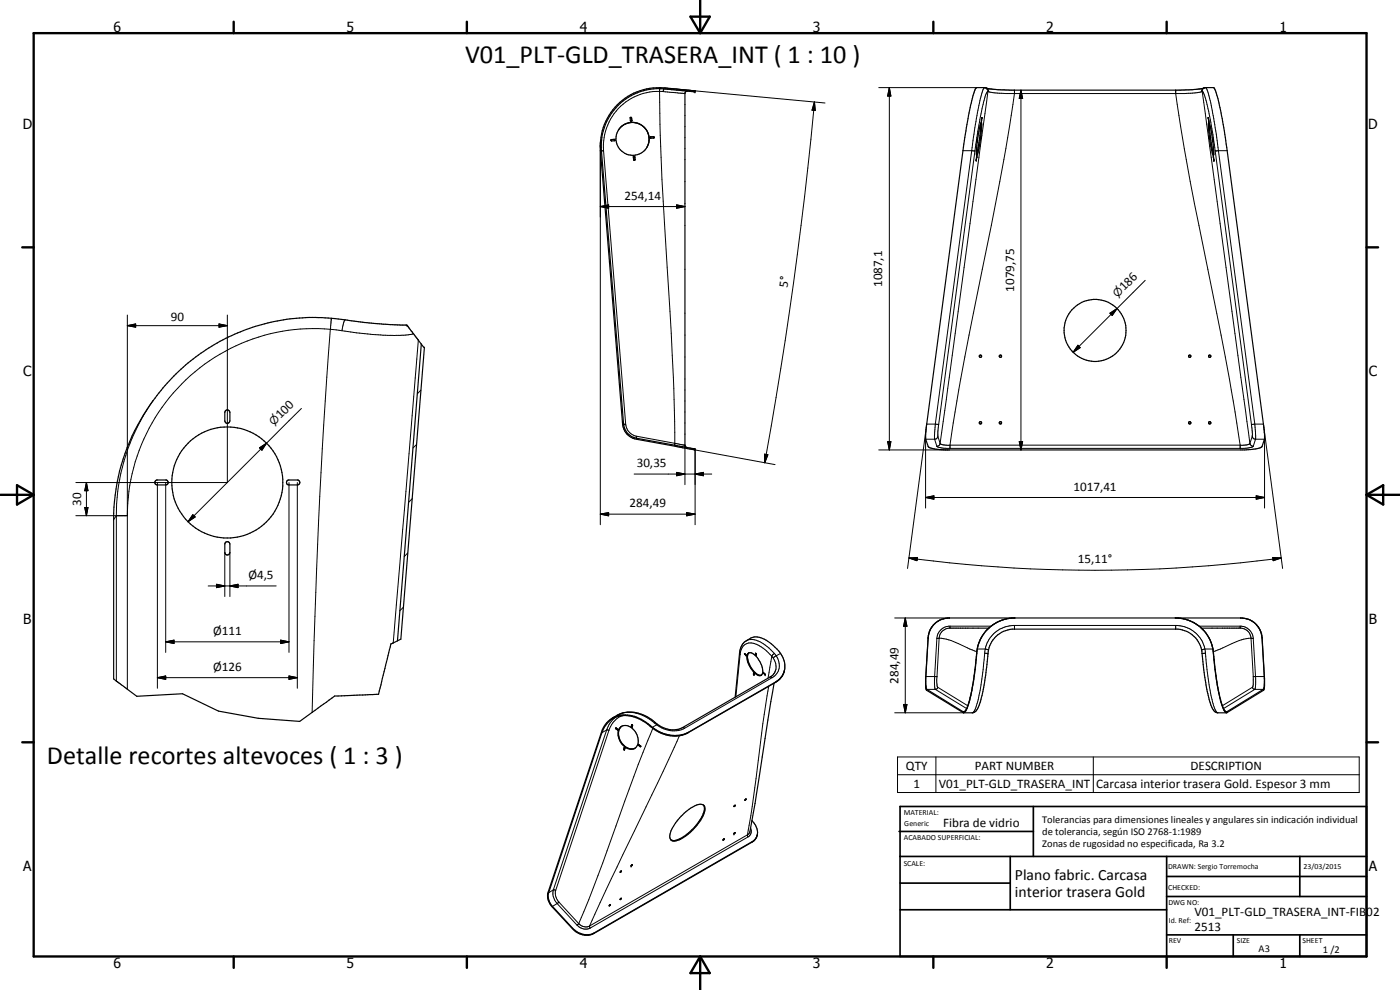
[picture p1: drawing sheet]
<svg xmlns="http://www.w3.org/2000/svg" width="420mm" height="297mm" viewBox="0 0 420 297" stroke-linecap="round" stroke-linejoin="round" font-family="sans-serif">
<g fill="none" stroke="#000" stroke-width=".35">
<path d="M187.7 37.2a5 5 0 0 0-1 8.2 5 5 0 0 0 7.9-2.3M188 37.1a5 5 0 0 1 6.8 4.9M188.2 37l-1.6 .9-1 1.2M188.5 36.9a5 5 0 0 1 6.1 6.4M189.1 35.3l.1 1h.4M189.2 35.3h-.1M189.3 35.2l.2 .1M189.3 35.2l-.2 .1M189.5 35.3l.1 1M206.3 27.3l-1.4-.1a52.5 52.5 0 0 0-9.8-.4 17.3 17.3 0 0 0-14.6 18.4l6.6 82.1a4.7 4.7 0 0 0 3.9 4.2l15 2.7M294.3 37l-.3 4.2-1 5.1M294.5 36.8l-.4 1-.8 4.3-.3 4.2"/>
<path d="M294.5 36.7l.1 1.1-.3 3.7M294.5 36.7v.1M294.6 35.5l-.1 .9M294.7 35.5l-.2 .8M294.7 35.4l-.1 .1M294.7 35.3v.2M296.2 26.5h.1M361.2 26.5h-.1M361.2 26.5l-3.4 .4-3.5 .2h-51.3l-3.5-.2-3.3-.4M361.2 26.5l3-.2a16.9 16.9 0 0 1 2.1 6.8l1.9 11.1 11.2 85.6a5.9 5.9 0 0 1-.8 4.4l-1.8 .5-3.2 .3h-89.9a9.6 9.6 0 0 1-5.1-1l-.1-.1a5.4 5.4 0 0 1-.7-3.7l11.3-86a89.7 89.7 0 0 1 3.6-17.4l.4-.5h2.4l.7 .2M361.4 26.4h-.1M362.6 35.3l.2 1"/>
<path d="M362.6 35.3l.1 1.1M362.7 36.7h.1M362.7 36.7v1.3l.3 3.3M362.7 36.4h.1M362.8 36.7l.6 2.1 .7 4.1 .2 2.4-.2 1.4-.6-1.9-.5-3.5M363 37a43.3 43.3 0 0 0 1.3 9.3M183.5 41.9v.4l1-.1M184.3 41.8l.2 .1M184.3 41.8l.2 .2M184.3 41.8l-.8 .1M184.5 41.9v.3M184.5 42v.2"/>
<path d="M190.1 47v1h.4M190.1 47l.4 .1v.9M190.1 47l.4 .2M190.6 47.9l-.1 .1M194.3 43.8l-.2 .4M194.8 42.2l-.1 .6M196 41.1h.2M196 41.1l-.9 .1M196.1 41l-.9 .1v.3h1.1M196.2 41.1h.1M196.2 41l.1 .1M196.2 41.1l.1 .3"/>
<path d="M196.3 41.3v.1M293 47.9l-.1 .2 .1-.1M293.1 47l-.1 .9zM293.3 41.8l-.1 .5zM294.3 41.5l-.8 4.3-.4 .9-.1-.4M294.3 41.1h.2l-.2 .4zM362.8 41.1h.1M362.8 41.1l.2 .4v-.2M362.9 41.1h.1M362.9 41.1l.1 .2M364 42.3h.1M364 42.3l-.1-.5 .2 .5"/>
<path d="M364.1 42.3h.1M364.1 47l.1 .2zM364.2 47.2l.1 .9M52.2 112.8a61.7 61.7 0 0 1 13.8-10.4l7.1-3.2 7.3-2.3a63 63 0 0 1 26.5-.5l8.1 .9 7.1 .2 5.3 6.7-7.1 87.6-3 1.4-3.7 15.1-13.2 .5-10.5 7.7-12.4-1-11.9-2.1-10.8-5.2-13.7 .7-7-5.2v-49.6a61.3 61.3 0 0 1 18.1-41.3zM126.4 103.3l-7.1 89M293.9 106.7l.5-.1 .2 .4-.5 .2zM356.9 106.6l.5 .1-.2 .5-.5-.2zM362.8 106.6h.4l.2 .4a.35 .35 0 0 1-.5 .2 .35 .35 0 0 1-.1-.6zM67.7 123.2a.76 .76 0 0 1 .8-.1 .76 .76 0 0 1 .5 .6v2.5a.76 .76 0 0 1-.8 .8 .76 .76 0 0 1-.7-.8v-2.5zM205.9 134.2l-.3-.4 .1-106.1a2.65 2.65 0 0 1 2.4-.2l.5 .1v-.3l-5.2-.5a24.3 24.3 0 0 0-13.2 1.1 17.6 17.6 0 0 0-10 17.3l6.6 82.1a5 5 0 0 0 4.2 4.5l17.5 3.2 .1-.3M205.9 134.2h.3M206 134.2l2.6 .5"/>
<path d="M208.6 134.7h.1M356.8 126.6l.4-.1a.34 .34 0 0 1 .2 .5 .34 .34 0 0 1-.5 .1 .34 .34 0 0 1-.1-.5zM46.7 144.2l.3-.2h2.9a.75 .75 0 0 1 .6 .9 .75 .75 0 0 1-.8 .6h-2.5a.73 .73 0 0 1-.7-.4 .73 .73 0 0 1 .2-.9zM86.2 144.2l.3-.2h2.9a.75 .75 0 0 1 .6 .9 .75 .75 0 0 1-.8 .6h-2.5a.73 .73 0 0 1-.7-.4 .73 .73 0 0 1 .2-.9zM67.7 162.7a.8 .8 0 0 1 1.3 .5v2.6a.76 .76 0 0 1-.8 .7 .76 .76 0 0 1-.7-.7v-2.6zM223.4 196.1l.5 .7M223.5 196.1l.5 .7M223.5 196.1h-.1M223.9 196.8h.1M224.6 196a5.6 5.6 0 0 0 2 5.8l1.2 .8h.7M224.6 196a2.85 2.85 0 0 0 0 3.2 5.2 5.2 0 0 0 3.5 3.5l.4-.1M224.6 196a1.93 1.93 0 0 1 2.4 1l.5 .7a5 5 0 0 1 1.1 4.7l-.1 .2"/>
<path d="M224.7 195.9l-.1 .1M226.9 196.1v.5M226.9 196.1l-.2-.1 .2 .7M226.9 196.1v.4M226.9 196.6v.1M278.5 191.4l-.7 12.1 .3 3.3 10.9 6.7a1.6 1.6 0 0 0 1.4-1.5l1.3-4.9M278.7 190.2l-.2 1.2M278.8 190.2l-.3 1.2M279.1 189.1l-.2 .5M279.1 189.1l-.4 1.1M279.4 188.5l-.3 .6M280.1 187.6l-.7 .9"/>
<path d="M281 186.7l-.9 .9M281.5 186.4l-.5 .3M283.2 185.7l-1.7 .7M283.7 185.5l-1.7 .6M284.3 185.5h-.6M284.9 185.4l88.1 .1M284.9 185.4l-.6 .1M285.1 188.5h11.6M292.9 198l-.7 5.7a25.7 25.7 0 0 1-2.6 10l-.3 .2M293.1 197l-.2 1M293.1 196l-1.3 10.4M293.3 194.7l-.2 1.3"/>
<path d="M293.7 193.3l-.4 1.4M293.8 192.8l-.2 .5M293.8 192.8l-.5 1.9M294.2 191.9l-.4 .9M294.6 191.1l-.2 .4M295.5 189.8l-1.3 2.1M296.1 189.1l-.3 .3M296.5 188.7l-1.6 1.9M297.2 188l-.8 .7M297.2 188l-.3 .4M298 187.5l-.8 .5M299.3 186.7l-2.1 1.3"/>
<path d="M301.1 185.9l-1.9 .8M302.1 185.7l-.5 .1M302.1 185.7l-1 .2M304 185.4l-1.9 .3M304.1 185.4l-2 .3M353.2 185.4l1 .1M354.2 185.5l1.5 .3M354.2 185.5l2.9 .8M357.1 186.3l2.6 1.4M357.5 186.5l1.7 1M359.3 187.5l.4 .2M359.7 187.7l.4 .3"/>
<path d="M360.1 188l2.3 2.6M360.5 188.4l1.9 2.2M360.6 188.5h11.6M362.4 190.6l1.3 2.7M362.9 191.5l1.1 3.2M363.9 194.2l.1 .5M364 194.7l.2 1.3M364 194.7a65.4 65.4 0 0 0 3.2 18.3l.8 .9M364.3 197l.8 6.7a29.6 29.6 0 0 0 2.5 9.5l.6 .3 11-6.7 .3-1.9M372.3 185.4l.6 .1M372.9 185.5l1.9 .3M374.7 185.8l2.1 1.3"/>
<path d="M376.3 186.7l.5 .4M376.8 187.1l1.4 2 .5 1.7M376.8 187.1l1.4 2 .6 2.3 .7 12.2v2.3l-.2 1.2-11.1 6.8h-2.9a4.3 4.3 0 0 1-2.3-3.6 113.7 113.7 0 0 1-2.5-15.9 8 8 0 0 0-7-5.6h-49.7a8.3 8.3 0 0 0-7.4 8.9 54.6 54.6 0 0 1-2.8 14.6l-.7 1.1-.9 .5h-2.9l-11.1-6.8-.2-3.5 .7-12.2M378.7 191.4l.8 12.6M184.9 218.4v.3l.4 .3 .2-.1M184.9 218.4l.6 .5M186.2 218.2a3 3 0 0 1 4.5 1.3 3.4 3.4 0 0 1-.4 5.1 4 4 0 0 1-4.7-3.5l-.1-1.6zM186.6 217.9a3.7 3.7 0 0 0 .2 5.2l1.7 1.4 1.4 .2M189.6 217.4l-.2 .5 .2 .3M189.6 217.4h.1M189.6 218.2h.1M189.7 217.4l.1 .1"/>
<path d="M189.7 217.4v.7M189.7 218.1v.1M189.8 217.5v.1M189.8 217.6h.1M189.9 217.6l-.2 .5M226.3 202.6h.1M226.3 202v.6M226.3 202l-.2-.1 .2 .7M226.3 202v.4M229.1 201.8l.5 .6zM229.1 201.8h.1M232.3 205l-5.7 36.1-1.5 8.3"/>
<path d="M232.9 200.8l-.8 1.6-1 .7-26.3 15.2a7.8 7.8 0 0 1-8.8-2.1 9.8 9.8 0 0 0-10.8-1.6l-1.4 .8M234.9 202.7l-.9 1.1-1.2 .9-26.3 15.1a10.1 10.1 0 0 1-11.5-2 9.8 9.8 0 0 0-11.2-2.1 8 8 0 0 0-3.2 4.1l-15.9 48a4.4 4.4 0 0 0 1.1 4.1l6.1 6.6a5.5 5.5 0 0 0 6.4 1.5l47.5-27.5 1.3-1.3M235.4 201.4l-.8 1.6-1.8 1.6-26.2 15.1a9.5 9.5 0 0 1-8.2 .1l-2-1.1a13.2 13.2 0 0 0-10-4.2 7.2 7.2 0 0 0-5.7 4.6l-16.3 49a4.8 4.8 0 0 0 1.3 4l6.1 6.5a5.4 5.4 0 0 0 6.4 1.5l47.6-27.5 .5-.3 .7-1.1M235.4 201.4l-.3 .8M235.4 201.2l.1-.3a7.8 7.8 0 0 0-3.4-7.2 7.7 7.7 0 0 0-6-2.5l-2.1 1.1a4.6 4.6 0 0 0-2.1 3.7l-1.3 13.2M235.4 201.1v.3M235.4 201v.1M187.4 224.3l-.3 .5 .3 .2M187.4 224.9h.1M187.4 224.3l.2 .2-.2 .5M187.4 224.3v.6M191.6 223.5l.7 .5h-.2z"/>
<path d="M191.7 223.4l.6 .5M223.8 239.7l-.2 .5 .3-.4M223.9 239.7h-.1M223.9 239.7v.1M223.9 239.8h.1M189.6 259.5h.2l-.4 .3zM211.1 241.6a2.92 2.92 0 0 1-.2 3.4 14.5 14.5 0 0 1-8.3 7.3h-.6l-.7-.3M211.2 241.6a2.65 2.65 0 0 0-3 .4 15.2 15.2 0 0 0-7.2 8.6l.1 .9 .2 .5M211.3 241.8a7.3 7.3 0 0 1-2.4 5.8l-.8 .9a10.4 10.4 0 0 1-6.1 3.7l-.7-.2M217.1 251.8l.3-.1-.4 .4zM217.4 251.7v.1M220.3 241.9l-.1 .1"/>
<path d="M220.4 249.9h.2l-.4 .3zM220.7 241.6l-.4 .3M220.7 241.6v.1M220.7 241.7l-.5 .3M225.7 246.2a4.6 4.6 0 0 1 1.3 5M227.3 250.4l-.2 .8M182.9 271.6l.3-.2-.4 .4zM183.2 271.4v.1M186.1 269.9h.1M186.2 261.5l.3-.1-.4 .3zM186.4 269.5l-.3 .4M186.4 269.5h.1"/>
<path d="M186.5 269.5l-.3 .4M186.5 261.4h.1"/>
<circle cx="328.6" cy="99.1" r="9.3"/>
<circle cx="300.2" cy="106.9" r=".35"/>
<circle cx="294.2" cy="126.9" r=".36"/>
<circle cx="300.3" cy="126.9" r=".36"/>
<circle cx="363" cy="126.9" r=".35"/>
<circle cx="68.2" cy="144.8" r="16.7"/>
</g>
<g fill="#000">
<circle cx="208.6" cy="27.6" r=".18"/>
<circle cx="294.5" cy="36.4" r=".18"/>
<circle cx="294.7" cy="35.3" r=".18"/>
<circle cx="296.1" cy="26.5" r=".18"/>
<circle cx="362.6" cy="35.3" r=".18"/>
<circle cx="293" cy="48.1" r=".18"/>
<circle cx="293.1" cy="47" r=".18"/>
<circle cx="293.1" cy="46.7" r=".18"/>
<circle cx="293.2" cy="42.3" r=".18"/>
<circle cx="293.3" cy="42.3" r=".18"/>
<circle cx="294.5" cy="41.1" r=".18"/>
<circle cx="363" cy="41.5" r=".18"/>
<circle cx="364" cy="42.3" r=".18"/>
<circle cx="364.1" cy="47" r=".18"/>
<circle cx="364.3" cy="48.1" r=".18"/>
<circle cx="122.1" cy="97.5" r=".18"/>
<circle cx="229.6" cy="202.4" r=".18"/>
<circle cx="189.4" cy="259.8" r=".18"/>
<circle cx="220.2" cy="250.2" r=".18"/>
</g>
<g fill="none" stroke="#000" stroke-width=".3">
<path d="M189.6 35.4l-.1 .1M189.6 36.2h.1M198 26.6l-.1 .8a982.6 982.6 0 0 0 3.2 66 558 558 0 0 1 1.4 40.2M198.1 26.3v.3M199 27.5a16.5 16.5 0 0 0-17.9 17.8M199 27.5l6.6 .6M199.2 26.7h.1M199.2 26.7l-.2 .8M199.3 26.7h-.1M199.3 26.4l48.3 4.5M244.4 30.6l.3 2.5h-1zM244.4 30.6a1250 1250 0 0 1-14.9 108.3"/>
<path d="M263.7 26.3h29.4M266.9 26.3l.5 2.5h-1zM266.9 26.3v108.7M294.5 36.2h.1M294.6 35.4l.1 .1M295.5 26.3h-.1a33.6 33.6 0 0 0-2.5 10.2l-1.3 8.7M295.8 26.3l.5 .5 .2 .6M296.1 26.5l.4 .4 .1 .6M296.5 27.4h-.1a28.6 28.6 0 0 0-2.4 9.3l-1.4 8.6M296.5 27.4l.1 .1M296.5 27.4l-14.4 105.6M296.6 27.5l5.2 .6h53.7l5.1-.6"/>
<path d="M304.4 27.1h.1M304.4 27.1a436.9 436.9 0 0 1-6.9 40.5l-8 39.5-1.8 9.9-2.6 16.6M306.4 27.1l.5 2.4h-1zM306.4 27.1v107.9M352.8 27.1h.1M352.8 27.1a424.6 424.6 0 0 0 7 40.5l7.9 39.5 4.5 26.5M360.8 27.4h.1a31.9 31.9 0 0 1 2.6 10.1l.9 5.8 11.2 84M360.8 27.4l-.2 .1M360.8 27.4l14.3 105.6M361.2 26.5l-.4 .4-.2 .6M361.5 26.3l-.5 .5-.2 .6M361.8 26.3a18.1 18.1 0 0 1 2.1 7.6l1.8 11.3"/>
<path d="M362.7 35.4l-.1 .1M362.7 36.2h.1M180 43.8h.4M180.2 42.6v114.8M180.5 45.2h.1M180.5 45.2l.6 .1M181.1 45.3l6.7 82M183.5 41.9h.1M184.3 41.8h.1M190.5 47.1v.1M190.6 47.9h-.1M195.4 41.1h-.1"/>
<path d="M196.1 41l-.1 .1M289 45.2h2.6M291.6 45.2l1 .1M291.6 45.2l-10.9 82.1M292.6 45.3l-10.9 82M293 47.9h.1M293.1 47.2h.1M293.2 42.3h.1M294.3 41.5h.1M362.9 41.5h.1M363 41.5h.1M364 42.3h.1"/>
<path d="M364.1 42.3h.1M364.2 47.2h.1M364.3 47.9h.1M365.7 45.2l-1 .1M365.7 45.2h2.6M365.7 45.2l10.9 82.1M180.2 62l2.5-.5v1zM180.2 62h25.4M203.1 61.5l2.5 .5-2.5 .5zM38.2 97.7l2.5-.5v1zM38.2 94.5v112.3M38.2 97.7h30"/>
<path d="M65.7 97.2l2.5 .5-2.5 .5zM68.2 94.5v50.3h-45.4M99.1 98.8a124.3 124.3 0 0 0 21 1.8l4-.4M99.1 98.8a56.2 56.2 0 0 0-60.9 55.9h-15.4M99.1 98.8a2066 2066 0 0 0-5.4 114.9M99.5 95.5h.1M99.5 95.5l-.4 3.3M103.5 96.1l-.9 3.1M103.5 96v.1M103.6 96h-.1M333.1 94l2.1-1.4-1.4 2.1zM335.2 92.6l-13.1 13.1"/>
<path d="M343.7 84.1l-8.5 8.5M125.5 102.1l-7.5 90.8M126.3 117.1l-1 1.1M323.5 103.6l.7 .7-2.1 1.4zM46 120.2a60 60 0 0 0-11.1 34.5M77.9 134.4l2.1-1.4-1.4 2.1zM80 133l-23.6 23.5M90.5 122.6l-10.5 10.4M125 133.3l-1.1 1.1M187.1 127.3h.7M187.8 127.3a4.1 4.1 0 0 0 3.3 3.6M191.1 130.9l14.5 2.7"/>
<path d="M191.1 130.9l-.1 .6M202.6 133.6v.3M205.6 133.6h.1M205.6 133.6v11.8M208.6 134.7v22.7M208.6 135l24 4.4M229.4 136.3l1.1 .1-1 2.5zM263.7 135h21.2M266.4 132.5h1l-.5 2.5zM277.8 131.1v21.3M277.8 131.8h2.7M280.5 131.8l.7 2.1"/>
<path d="M280.7 127.3h-2.6l-5.7 43.3M280.7 127.3h1M280.7 127.3l-.2 4.5M281.2 133.9l1.2 .5 1.6 .1h89.3l1.6-.1 1.2-.5M281.5 130.9l-.5 .8-.5 .1M281.5 130.9l.6 2.1M281.7 127.3l-.2 3.6M282.1 133a3.9 3.9 0 0 0 3 .6M282.1 133l-.3 .6-.6 .3M285.1 133.6h87.1M285.1 133.6v.9M305.9 132.5h1l-.5 2.5z"/>
<path d="M372.2 133.6v.9M375.1 133l-1.1 .5-1.8 .1M375.1 133l.4 .6 .6 .3M375.6 127.3l.2 3.6M375.8 130.9l.3 .6 .7 .3M375.8 130.9l-.7 2.1M376.6 127.3h2.6l5.7 43.3M376.6 127.3h-1M376.6 127.3l.2 4.5M376.8 131.8l-.7 2.1M376.8 131.8h2.7M379.5 131.1v21.3"/>
<path d="M25.4 152.3h1l-.5 2.4zM25.9 144.8l.5 2.4h-1zM25.9 144.8v9.9M34.9 154.7v49.6M34.9 154.7l-.8 1.2M47.2 144.8v61.7M49.7 144.8v50.9M57.9 154.4l.7 .7-2.2 1.4zM86.7 144.8v50.9M89.2 144.8v61.7M123.7 149.6l-1.1 1.1M180.2 154.3l2.5-.5v1z"/>
<path d="M180.2 154.3h28.4M190.3 142.2h23.3M203.1 141.7l2.5 .5-2.5 .5zM206.1 153.8l2.5 .5-2.5 .5zM208.6 142.2l2.5-.5v1zM277.8 149.3l2.5-.5v1zM277.8 149.3h101.7M377 148.8l2.5 .5-2.5 .5zM62.5 175.8h20.4M65 175.3l2.5 .5-2.5 .5zM67.5 165.8v13.2M69 175.8l2.4-.5v1z"/>
<path d="M69 165.8v13.2M122.4 165.9l-1.1 1.1M272.8 167.4l2.5-.1-.1 .9zM272.8 167.4a427.1 427.1 0 0 0 111.7 0M382 167.3l2.5 .1-2.4 .8zM49.7 192.6l2.5-.5v1zM49.7 192.6h37M84.2 192.1l2.5 .5-2.5 .5zM121.1 182.2l-1.1 1.1M221.9 196l.2 .4M222.1 196.4a3.3 3.3 0 0 1 1.7-3.2 3.3 3.3 0 0 1 3.6 .3l2.1 1.4 2.1 2M222.1 196.4l-1.3 12.7"/>
<path d="M223.7 196.3h-.1M224 196.6l-.1 .1M224 192.3a5.3 5.3 0 0 1 5.6 1.2l2.8 2.6M226.8 196h-.1M226.9 196.3l-.2 .1M231.6 196.9l.5 .6M231.6 196.9l-1.1 6.6M232.1 197.5l.7 1.7 .1 1.6M232.4 196.1l.5 .7M232.4 196.1l-.8 .8M232.9 196.8l-.8 .7M232.9 196.8a4.4 4.4 0 0 1-1.2 6.5"/>
<path d="M234.3 196l-1.4 .8M268.5 185.4h16.4M271.7 185.4l.5 2.5h-1zM271.7 185.4v28.5M278.5 191.4h.1M281.2 191.6l-.7 11.4M281.8 191.5l-.6 .1M281.8 191.5l-.6 11.4M281.8 191.5l3.6 .7 7.7 3.3M285.1 187.9v.6a3.2 3.2 0 0 0-2.8 1.5l-.5 1.5M293.1 196h.1M293.3 194.7h2.4"/>
<path d="M295.5 196l1 .1M295.5 196l-1.1 9.5-1.3 6.1a3 3 0 0 1-1.3 2.3M295.7 194.7a8.9 8.9 0 0 1 8.4-7l50.3 .1a8.8 8.8 0 0 1 7.2 6.9M295.7 194.7l-.2 1.3M295.7 194.7l.9 .3M296.5 196.1h.1M296.6 195h.1M297.4 187.9h-12.7a3.9 3.9 0 0 0-3.5 3.7M304.4 187.7v1.1M352.8 187.7v1.1M359.9 187.9h12.7a3.9 3.9 0 0 1 3.5 3.7M360.6 195h.1"/>
<path d="M361.6 194.7h2.4M361.6 194.7l.2 1.3M361.6 194.7l-1 .3M361.8 196l-1 .1M361.8 196l1.1 9.5a20 20 0 0 0 2.3 8.2l.3 .2M364.1 196h.1M372.2 187.9v.6a3.2 3.2 0 0 1 3.2 3M375.4 191.5l.7 .1M375.4 191.5l.7 11.4M375.4 191.5l-3.5 .7-7.8 3.3M376.1 191.6l.7 11.4M378.7 191.4h.1"/>
<path d="M47.2 203.3l2.5-.5v1zM47.2 203.3h42M86.7 202.8l2.5 .5-2.5 .5zM182.1 219l-1.5 .8M182.1 219l.6 .2M182.1 219l-16 48M182.7 219.2l-15.9 47.9M184.6 215.3l-1.5 1.6-1 2.1M185 218.6l-.1 .1M185.2 214.6a9.6 9.6 0 0 1 10.5 1.8l.7 .5M185.4 218.9l-.1 .1M186.6 214.8a6.9 6.9 0 0 0-3.9 4.4"/>
<path d="M189.6 217.8l-.2 .1M189.7 217.4l-.1 .1M195.1 217.6l-.1 .2M195.9 218.6l-4.4 10.8-13.4 36.9-4.4 10.8M196.4 216.9l.7 .6M196.7 216.8l-.3 .1M197.1 217.5l-1.3 .7M197.1 217.5a7.8 7.8 0 0 0 8.3 1M197.3 217.3l-.2 .2M204.8 218.3l.6 .2M206.6 219.7l-.1 .1M226.2 201.9h-.1"/>
<path d="M226.3 202.2l-.2 .1M229.3 202l-.1 .1M229.6 202.4h-.1M230.7 205.9l-1.8 11.3-3.1 24.8-1.5 8.5M231.1 203.1l.6 .2M231.7 203.3l-26.3 15.2M232.8 204.6v.1M268.5 213.9h20.7M271.2 211.4h1l-.5 2.5zM277.9 203h2.6M278.2 206.8h2.5M280.5 203l-.1 2.3 .3 1.5"/>
<path d="M280.7 206.8l9.4 5.8M281.2 202.9l-.7 .1M281.2 202.9l-.1 1.7 .3 1.6M281.4 206.2l-.3 .6h-.4M281.4 206.2l9 5.6M289 213.5h.4M367.9 213.5h.3M375.9 206.2l.3 .6h.4M375.9 206.2l-9.1 5.6M376.1 202.9l.7 .1M376.1 202.9v2.5l-.2 .8M376.6 206.8h2.5"/>
<path d="M376.6 206.8l-9.4 5.8M376.8 203v2.3l-.2 1.5M376.8 203h2.6M187.3 224.7l-.1 .1M187.4 224.3h-.1M191.8 223.6l-.1 .1M192.2 223.9l-.1 .1M203.9 220.7l-6.6 14.2-13.8 28.8-6.6 14.1M269.4 227.1h138.5v10.7h-138.5zM269.4 232.5h138.5M280.9 227.1v10.7M328.1 227.1v10.7"/>
<path d="M224.3 250.5l.2 .6M224.3 250.5l-47.4 27.3M224.5 251.1l-47.4 27.4M225.1 249.4l-.3 .7-.5 .4M225.2 248.5a1.96 1.96 0 0 1-.7 2.6M225.8 252.5v.1M166.1 267l.7 .1M166.1 267a4.5 4.5 0 0 0 1.1 4.1M166.1 267l-1.4 .8M166.8 267.1a3.8 3.8 0 0 0 .9 3.5M167.2 271.1l6 6.5M167.2 271.1l-1.4 .8"/>
<path d="M167.7 270.6l-.5 .5M167.7 270.6l6 6.5M171.9 278.5l-.1 .1M173.2 277.6l.4 .4a3.2 3.2 0 0 0 3.5 .5M173.7 277.1l-.5 .5M173.7 277.1a2.73 2.73 0 0 0 3.2 .7M176.9 277.8l.2 .7M178.3 280l-.1 .1"/>
</g>
<g fill="none" stroke="#000" stroke-width=".71">
<path d="M10.1 9.9h400v277.1h-400zM70.1 6.5v3.4M140.1 6.5v3.4M207.2 5h5.8l-2.9 4.9zM210.1 0v9.9M280.1 6.5v3.4M350.1 6.5v3.4M6.7 74.2h3.4M410.1 74.2h3.5M.1 148.5h10M5.1 145.6l5 2.9-5 2.9zM410.1 148.5h10"/>
<path d="M410.1 148.5l5-2.9v5.8zM6.7 222.7h3.4M410.1 222.7h3.5M70.1 287v3.4M140.1 287v3.4M210.1 287v10M210.1 287l2.9 5h-5.8zM280.1 287v3.4M350.1 287v3.4"/>
</g>
<g fill="none" stroke="#000" stroke-width=".51">
<path d="M269.8 249.5h40.3M270.1 242h140v45h-140zM270.1 257h140M303.2 257v16M310.1 242v15M350.1 257v30M390.1 257v12M270.1 265h33.1M270.1 273h80M350.1 269h60M350.1 263h60M350.1 280.5h60"/>
<path d="M370.1 280.5v6.5M390.1 280.5v6.5"/>
</g>
<g fill="#000">
<path d="M244.4 30.6l.3 2.5h-1zM266.9 26.3l.5 2.5h-1zM306.4 27.1l.5 2.4h-1zM180.2 62l2.5-.5v1zM203.1 61.5l2.5 .5-2.5 .5zM38.2 97.7l2.5-.5v1zM65.7 97.2l2.5 .5-2.5 .5zM333.1 94l2.1-1.4-1.4 2.1zM323.5 103.6l.7 .7-2.1 1.4zM77.9 134.4l2.1-1.4-1.4 2.1zM229.4 136.3l1.1 .1-1 2.5zM266.4 132.5h1l-.5 2.5z"/>
<path d="M305.9 132.5h1l-.5 2.5zM25.4 152.3h1l-.5 2.4zM25.9 144.8l.5 2.4h-1zM57.9 154.4l.7 .7-2.2 1.4zM180.2 154.3l2.5-.5v1zM203.1 141.7l2.5 .5-2.5 .5zM206.1 153.8l2.5 .5-2.5 .5zM208.6 142.2l2.5-.5v1zM277.8 149.3l2.5-.5v1zM377 148.8l2.5 .5-2.5 .5zM65 175.3l2.5 .5-2.5 .5zM69 175.8l2.4-.5v1z"/>
<path d="M272.8 167.4l2.5-.1-.1 .9zM382 167.3l2.5 .1-2.4 .8zM49.7 192.6l2.5-.5v1zM84.2 192.1l2.5 .5-2.5 .5zM271.7 185.4l.5 2.5h-1zM47.2 203.3l2.5-.5v1zM86.7 202.8l2.5 .5-2.5 .5zM271.2 211.4h1l-.5 2.5z"/>
</g>
<g font-size="7.9">
<text x="139.6" y="19">V01_PLT-GLD_TRASERA_INT ( 1 : 10 )</text>
<text x="14.1" y="229.3">Detalle recortes altevoces ( 1 : 3 )</text>
</g>
<g font-size="4.7">
<text x="304.6" y="263.9">Plano fabric. Carcasa</text>
<text x="304.6" y="269.3">interior trasera Gold</text>
</g>
<g font-size="4.2">
<text x="34" y="9.6">6</text>
<text x="104" y="9.6">5</text>
<text x="174" y="9.6">4</text>
<text x="244" y="9.6">3</text>
<text x="314" y="9.6">2</text>
<text x="384" y="9.6">1</text>
<text x="6.8" y="38.7">D</text>
<text x="410.6" y="38.7">D</text>
<text x="7" y="112.9">C</text>
<text x="410.8" y="112.9">C</text>
<text x="7" y="187.1">B</text>
<text x="410.8" y="187.1">B</text>
<text x="7" y="261.4">A</text>
<text x="410.8" y="261.4">A</text>
<text x="34" y="290.4">6</text>
<text x="104" y="290.4">5</text>
<text x="174" y="290.4">4</text>
<text x="244" y="290.4">3</text>
<text x="314" y="290.4">2</text>
<text x="384" y="290.4">1</text>
</g>
<g font-size="3.9">
<text x="187.4" y="59.9">254,14</text>
<text x="236.4" y="86.4" transform="rotate(-82 236.4 86.4)">5°</text>
<text x="264.8" y="86.1" transform="rotate(-90 264.8 86.1)">1087,1</text>
<text x="304.3" y="87.5" transform="rotate(-90 304.3 87.5)">1079,75</text>
<text x="337.4" y="87.4" transform="rotate(-45 337.4 87.4)">186</text>
<text x="51.3" y="96.2">90</text>
<text x="84.2" y="125.9" transform="rotate(-45 84.2 125.9)">100</text>
<text x="191.1" y="140.2">30,35</text>
<text x="322.2" y="147.2">1017,41</text>
<text x="24.4" y="151.8" transform="rotate(-90 24.4 151.8)">30</text>
<text x="188.9" y="152.2">284,49</text>
<text x="74.5" y="173.7">Ø4,5</text>
<text x="323.5" y="169">15,11°</text>
<text x="64" y="190.6">Ø111</text>
<text x="64" y="201.3">Ø126</text>
<text x="269.6" y="205.1" transform="rotate(-90 269.6 205.1)">284,49</text>
<text x="271.9" y="231.1">QTY</text>
<text x="292.6" y="231.1">PART NUMBER</text>
<text x="357.3" y="231.1">DESCRIPTION</text>
<text x="274.1" y="236.4">1</text>
<text x="281.8" y="236.4">V01_PLT-GLD_TRASERA_INT</text>
<text x="329" y="236.5">Carcasa interior trasera Gold. Espesor 3 mm</text>
<text x="283" y="248">Fibra de vidrio</text>
<text x="358.5" y="275">V01_PLT-GLD_TRASERA_INT-FIB02</text>
<text x="358.5" y="279.4">2513</text>
</g>
<g font-size="3.3">
<text x="335.4" y="89.4" transform="rotate(-45 335.4 89.4)">n</text>
<text x="82.2" y="127.8" transform="rotate(-45 82.2 127.8)">n</text>
</g>
<g font-size="3.1">
<text x="312.7" y="246.8">Tolerancias para dimensiones lineales y angulares sin indicación individual</text>
<text x="312.7" y="250.4">de tolerancia, según ISO 2768-1:1989</text>
<text x="312.7" y="254">Zonas de rugosidad no especificada, Ra 3.2</text>
<text x="377.7" y="285.6">A3</text>
<text x="397" y="285.9">1 /2</text>
</g>
<g font-size="2.4">
<text x="271.2" y="244.4">MATERIAL:</text>
<text x="271.3" y="252">ACABADO SUPERFICIAL:</text>
<text x="271.4" y="247.9">Generic</text>
<text x="271.2" y="259.7">SCALE:</text>
<text x="350.6" y="260.8">DRAWN: Sergio Torremocha</text>
<text x="391.2" y="260.6">23/03/2015</text>
<text x="350.6" y="267">CHECKED:</text>
<text x="350.6" y="271.4">DWG NO:</text>
<text x="350.8" y="276.9">Id. Ref:</text>
<text x="350.8" y="282.8">REV</text>
<text x="371.2" y="282.9">SIZE</text>
<text x="390.9" y="282.9">SHEET</text>
</g>
</svg>
